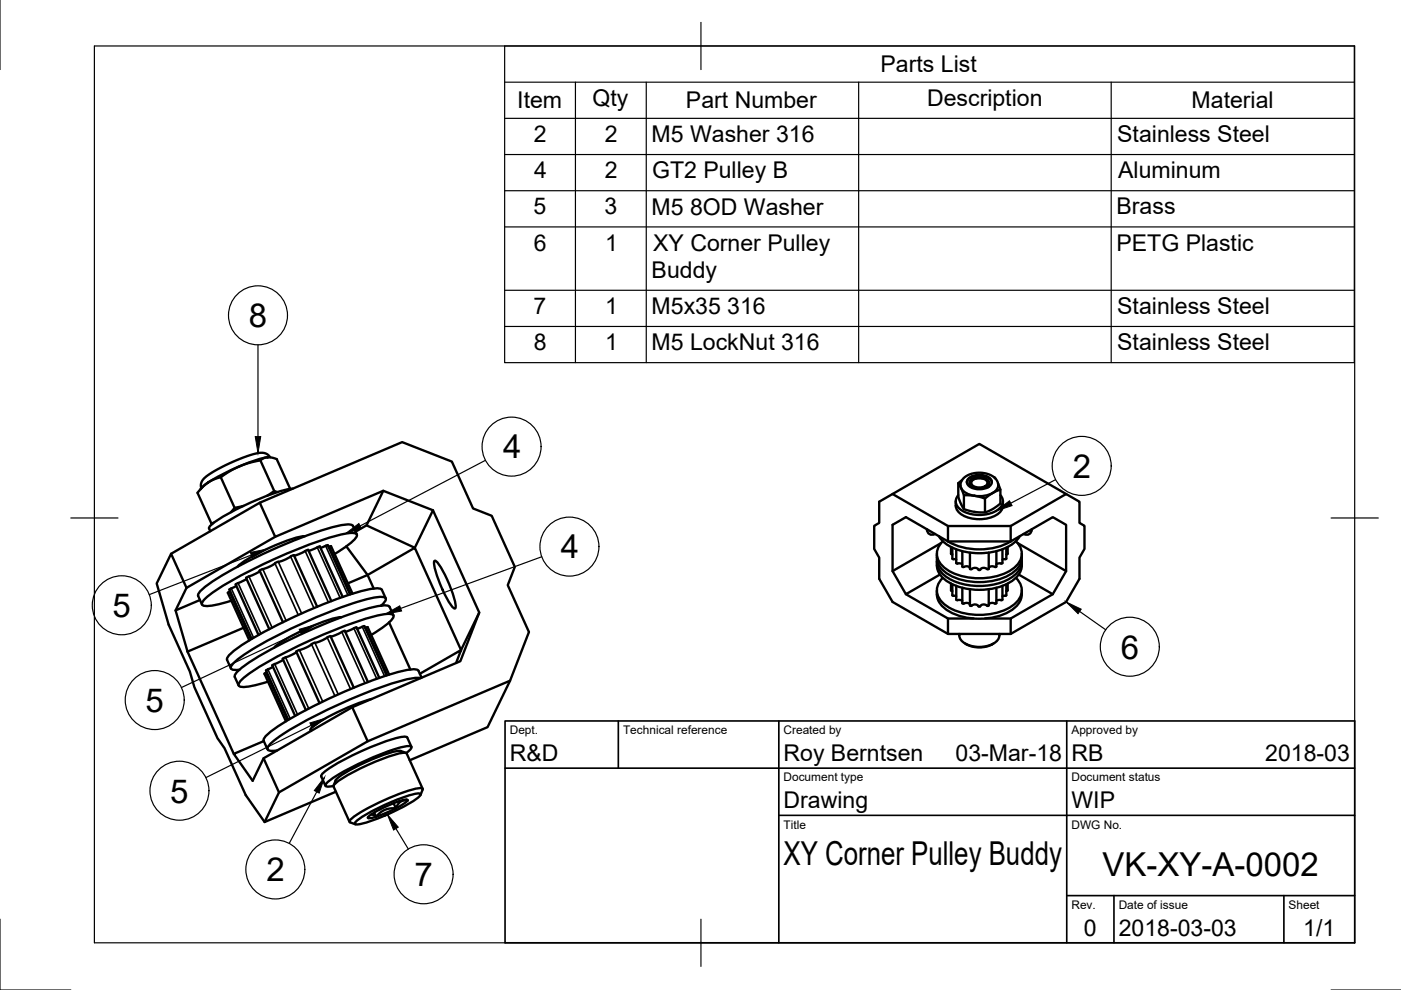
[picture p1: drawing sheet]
<svg xmlns="http://www.w3.org/2000/svg" width="297mm" height="210mm" viewBox="0 0 297 210" stroke-linecap="round" stroke-linejoin="round" font-family="sans-serif">
<!-- layer: Visible -->
<g fill="none" stroke="#000" stroke-width=".5">
<path d="M55.2 97.6l2.9 6.5M56.7 97a42.3 42.3 0 0 0-12.6 5.3M56.7 97h.9l1.1 .3 2.8 6.3M56.7 97l-1.1 .3a3.6 3.6 0 0 1-2.1 .7l-3 1-2.6 1.5a4.1 4.1 0 0 1-2.1 1l-1.7 .8M56.9 96.9l-.2 .1M56.9 96.9h.1M57.3 97l-.9-.8-1.5-.2-2.6 .8-3.4 1.3-3.2 1.6-2.2 1.5-.8 1.1-.1 .7 .1 .5M36.3 117.4l3.2 7.2M44.1 102.3l-1.1 .9-1.1 1.3 2.9 6.5M44.1 102.3l-1.6 1.4M45.3 110.8l-.5 .2 .2 .1M46.8 101.2l2.9 6.5"/>
<path d="M51.6 107.3l-.7 .1a1.85 1.85 0 0 0-1.6 .8l-.3 .4M55.1 106.6l-18.8 10.8-3.1 6.3 2.6 8.7 4.5 10 .9 3.3 4.9 10.8 1.5 2.1 4.5 10 4 5.7 15.1-6.4M58.3 113.8l-18.8 10.8-2.3 4.8M58.8 104.3h-.2a.69 .69 0 0 0-1 .2l-.9 .6M62.1 103.6a41.8 41.8 0 0 0-13 4.9l-3.6 2.2a1.99 1.99 0 0 0-1.2 1.3l.3 .6M62.3 117.8l1.1-.3 1.9-.9 5 10.8M64.6 113.7a28.6 28.6 0 0 0-9.6 3.5l-3.4 1.9-1.2 1M65.4 116.8l2.4-.9 4.9 10.7M68 116.2l1.5-.6 4.7 10.4M69.7 116l.5-.2 4.5 10.1M70.9 117.5l2.5-1.6a6.3 6.3 0 0 0 2.3-2.3v-.3a2.32 2.32 0 0 0-2.2-.2 93 93 0 0 0-22.5 9 32.5 32.5 0 0 0-7.9 5.3l-.3 .8a2.4 2.4 0 0 0 2.3 .2l4-1M73.4 115.8l4.5 6.1"/>
<path d="M75.7 113.3l-.9-1.8a2.2 2.2 0 0 0-2.1-.2 87.3 87.3 0 0 0-20.8 8 43.9 43.9 0 0 0-9.3 5.9l-.6 .9v.3l.8 1.8M77.7 111.4l-2.3 1.3M81.3 104.1l-3.6 7.3 10.2 4.7 3.9-7.9M92.1 119l.1-.1a6.5 6.5 0 0 1 2.2 3 21 21 0 0 1 2.2 6.7l-.2 .4a6.5 6.5 0 0 1-2.1-3 21 21 0 0 1-2.3-6.7zM189.2 104.7l11.8 6.8h13.3M196.5 112.2a1.13 1.13 0 0 0 .6 1.1 1.13 1.13 0 0 0 1.2-.1M198.6 119a4.5 4.5 0 0 0 3.1 4.8 14 14 0 0 0 12.7-.5 4.2 4.2 0 0 0 2.2-4.3M198.6 117.4a4.5 4.5 0 0 0 3.1 4.7 14 14 0 0 0 12.7-.5 4.2 4.2 0 0 0 2.2-4.2M198.7 118.6a4.7 4.7 0 0 0 3.3 4.5 13.8 13.8 0 0 0 12.8-.9 3.9 3.9 0 0 0 1.8-3.6M199.1 113.7a8.6 8.6 0 0 0 6.3 3.4 12.7 12.7 0 0 0 9.8-2.2l1-1.2M199.5 115.1l-10.3 6 2.9 4.9 7.2-4.2M199.9 114.8a3.5 3.5 0 0 0 .2 5.5 13.3 13.3 0 0 0 15.1 0 3.5 3.5 0 0 0 .2-5.5"/>
<path d="M201 111.5v3.3a13.9 13.9 0 0 0 13.3 0h-13.3l-8.9-5.2-2.9 1.7v9.8M201.6 116v1.4l.3 .1M201.9 116.1v2.3l.8 .2M202.6 106.3a2.86 2.86 0 0 0 2.2 3.3 7.5 7.5 0 0 0 7-.8 2.49 2.49 0 0 0 .8-2.5M202.7 116.5v2.9l.3 .1M203 119.5l.6-.1 .4 .2M203.2 102.4v3l.7 1.7a1.68 1.68 0 0 0 1.6 1.2l2 .3a5.8 5.8 0 0 0 4.4-1.7l.2-.1v-3M203.2 105a1.99 1.99 0 0 0 .6 3.1 7.4 7.4 0 0 0 8.2-.4 1.87 1.87 0 0 0 .1-2.7M203.8 103.5l.4 .9a.57 .57 0 0 0 .8 .6l1.6 .1M203.8 103.5a2.59 2.59 0 0 1 2.3-3.1l1.8-.2 1.7 .4 1.3 .7 .7 1.2a1.75 1.75 0 0 1-1.1 2l-1 .4-1.1 .3-1.8-.1M203.8 103.5a3.7 3.7 0 0 0 2.8 1.6M204 101.8l-.2 .2a.63 .63 0 0 0-.5 .5 .63 .63 0 0 0 .3 .6l.2 .4"/>
<path d="M204 116.9v3.2l.2 .1a1.27 1.27 0 0 1 1.4 .2M204.4 105v2.9M205 102.3a2.41 2.41 0 0 1 2.6-1.5 2.41 2.41 0 0 1 2.7 1.5M205.3 101.5a3.6 3.6 0 0 1 4.9 .3 1.6 1.6 0 0 1-1.7 1.9h-1.1a2.24 2.24 0 0 1-2.4-1.5zM205.6 117.2v3.4l.2 .1a1.27 1.27 0 0 1 1.8 .2 1.27 1.27 0 0 1 1.9-.2l.1-.1v-3.4M205.7 102.5v.2h-.1M205.7 102.5h.1M205.7 101.8a3 3 0 0 1 3.8 0 .88 .88 0 0 1-.4 1.5 2.77 2.77 0 0 1-3.6-.7zM206.1 101.9a2.25 2.25 0 0 1 3.2 .3 1.49 1.49 0 0 1-1.9 1.2 1.32 1.32 0 0 1-1.5-1.2zM208.7 101.5l-.9-.1h-.9a1.38 1.38 0 0 0-1.2 1.3M208.8 105.7v2.9M210.7 101.2l.4 .3"/>
<path d="M211.2 116.9l.1 3.2-.2 .1a1.27 1.27 0 0 0-1.5 .2M211.6 102.5l.3 .8a.35 .35 0 0 1 .1 .5 .35 .35 0 0 1-.3 .2l-2.3 1.3a.82 .82 0 0 1-1.2 .2l-1.6-.4M212.5 116.5v2.9l-1.3 .2M213.4 116.1v2.3l-.9 .2M213.6 116v1.4l-.2 .1M215.7 115.1l10.3 6M218.8 112.2a1.13 1.13 0 0 1-.6 1.1 1.13 1.13 0 0 1-1.2-.1M226 104.7l-18.4-10.6-21.2 12.3v4.5l-1.1 .6v4.9l1.1 1.8v4.5l2.8 4.9 11.8 6.8h13.3l11.7-6.8 2.9-4.9v-4.5l1-1.8v-4.9l-1-.6v-4.5l-2.9-1.7-11.7 6.8v3.3l8.9-5.2 2.8 1.7v9.8l-2.8 4.9-8.9 5.1v3.3M39.8 138.2l9.8 21.6M42.4 127.2l-5.2 2.2 2.6 8.8M48.6 125l4.8 10.5M48.8 125.4l-.5 .3 4.6 10.1"/>
<path d="M50.1 124.2l-1.5 .8M51.7 133.1l-11.9 5.1M52.3 122.7l-2.3 1.2 4.8 10.7M55 121l5 10.9M55 121l3-1.3a2.77 2.77 0 0 1 1.8-.8l2.5-1.2 5 10.9M55.1 121.1l-.9 .5-2 .9 4.9 10.9M60 139.9l-2.3 1.2 4.9 10.7M62.8 138.2l-.9 .6-2 .9 5 10.9M70.1 135l1-.3 2-.9 4.9 10.8M72.4 130.9a28.6 28.6 0 0 0-9.7 3.4l-3.3 2-1.3 1M73.2 134l2.4-1 4.8 10.7M75.7 133.3l1.5-.6 4.8 10.5"/>
<path d="M77.4 133.1l.6-.1 4.5 10M77.9 121.9l10-5.8 9.9 21.7 3.8-7.9M77.9 121.9l1.3 2.9M77.9 121.9l-4.1 1.8M78.7 134.6l2.5-1.6a6.3 6.3 0 0 0 2.2-2.2v-.3a2.32 2.32 0 0 0-2.1-.2 93 93 0 0 0-22.6 8.9 32.5 32.5 0 0 0-7.9 5.4l-.2 .7a2.4 2.4 0 0 0 2.3 .2l3.9-1M80.8 128.4l.9-1 .1-.4-.1-.3a4.3 4.3 0 0 0-2.8 .1 100.7 100.7 0 0 0-28.1 12.7 4.3 4.3 0 0 0-1.9 2l.1 .3 .4 .2h1.4M80.9 128.4h.1M81.8 126.9l-.8-1.8a2.2 2.2 0 0 0-2.1-.3 87.3 87.3 0 0 0-20.8 8.1 43.9 43.9 0 0 0-9.3 5.8l-.7 .9v.3l.9 1.8M82.5 132l4.5 9.9M83.4 130.5l-.8-1.8a2.2 2.2 0 0 0-2.1-.3 87.3 87.3 0 0 0-20.8 8.1 43.9 43.9 0 0 0-9.3 5.8l-.6 .9v.3l.8 1.8M192.1 126l8.9 5.1v3.3M198.6 125.2a4.5 4.5 0 0 0 3.1 4.7 14 14 0 0 0 12.7-.5 4.2 4.2 0 0 0 2.2-4.2"/>
<path d="M199.9 122.5a3.5 3.5 0 0 0 .2 5.5 13.3 13.3 0 0 0 15.1 0 3.5 3.5 0 0 0 .2-5.5M201 131.1h5.4M201.6 123.7v1.5l.3 .1M201.9 123.9v2.3l.8 .2M202.7 124.2v2.9l.3 .1M203 127.2h.6l.4 .2M203.4 134.4a2.33 2.33 0 0 0 1.9 2.3 6.1 6.1 0 0 0 6.3-1l.2-.5 .1-.8M204 124.6v3.3l.2 .1a1.27 1.27 0 0 1 1.4 .2M204.6 136.4a5.9 5.9 0 0 0 6 0M205.6 124.9v3.5l.2 .1a1.27 1.27 0 0 1 1.8 .1 1.27 1.27 0 0 1 1.9-.1l.1-.1v-3.5M208.9 131.1h5.4M211.2 124.6l.1 3.3-.2 .1a1.27 1.27 0 0 0-1.5 .2"/>
<path d="M212.5 124.2v2.9l-1.3 .3M213.4 123.9v2.3l-.9 .2M213.6 123.7v1.5l-.2 .1M216 121.8l7.2 4.2M55.9 157.1l-6.3 2.7 4 5.8 2.3-4.8M56.6 142.6l-.5 .3 4.5 10M57.9 141.4l-1.5 .8 4.7 10.4M74.7 149.9l-18.8 10.9 3.3 7.2M75 145.8l-4.9-10.9-2.9 1.3a2.76 2.76 0 0 0-1.8 .9l-2.6 1.1 5 10.9M78 157.2l-3.3-7.3 22.9-9.7 4-10.3-9.8-21.7-10.5-4.1-23 9.7-3.2-7.2 30.2-12.9 10.5 4.2 4.5 9.9 4 1.6 4.9 10.8-1.5 3.9 4.4 9.9-4 10.3-4.7 9.9-16.5 7M78.8 148.2a42 42 0 0 0-12.7 6.1l-.2 .3v.4M86.1 159.6a4.6 4.6 0 0 0-4.2 .2 37.3 37.3 0 0 0-10.6 5.4l-.6 1.4"/>
<path d="M86.1 159.7l1-.9 .1-.5a8.7 8.7 0 0 0-4.6 .9 53.4 53.4 0 0 0-13.2 6.6l-.4 .7 .1 .2 1.6-.1M87.2 158.4l-.9-2a2.43 2.43 0 0 0-2.1 0 56.1 56.1 0 0 0-15.3 7.2l-.8 .8v.2l.9 2M89.2 143.8a19.7 19.7 0 0 0-7.9 1.7 106.4 106.4 0 0 0-22.4 10.9 4.5 4.5 0 0 0-2.2 2.4 1.93 1.93 0 0 0 2 .3M89.4 143.7l-.7-1.5a2.2 2.2 0 0 0-2.1-.2 87.3 87.3 0 0 0-20.8 8 43.9 43.9 0 0 0-9.3 5.9l-.6 .9v.3l.8 1.8M96.7 140.6l1.1-2.8-8.8 5.1M108.1 144.3l-30.1 12.9-18.8 10.8-3.1 6.3M75.5 174.2a37.5 37.5 0 0 1 13.1-6l.6 .1a1.82 1.82 0 0 1-1.1 1.3 41.3 41.3 0 0 1-12.3 5.2l-.6-.1zM78.7 172.7l1 .5M79.3 172.3l.4 .9M83.5 170.3l.4 1.1M83.9 171.4h-1.3l-1 .3-.9 .6-1 .9M83.9 171.4l-4.2 1.8"/>
<path d="M86.1 169.5l.3 .2M86.4 169.7h-.8l-.7 .3-.5 .5-.5 .9M86.4 169.7l-.8 .7-1.7 1M86.4 169.7v-.1a14.1 14.1 0 0 0-5.3 1.7 6.1 6.1 0 0 0-3.1 2.1l.6 .1 1.1-.3M89.2 168.5l.4-1.3a2.66 2.66 0 0 0-2 .1 45 45 0 0 0-13.2 6.4l-.3 .5 1.3 .6M89.6 167.2l-3.4-7.5a2.07 2.07 0 0 0-1.8 .1 43.7 43.7 0 0 0-13.4 6.4l-.3 .6 3.4 7.5"/>
</g>
<!-- layer: Visible Narrow -->
<g fill="none" stroke="#000" stroke-width=".35">
<path d="M58.3 119.4l4.9 11M59 119.1l5 11M61.6 118l5 10.9M64.7 116.8l4.9 10.9M67.3 116.1l4.8 10.7M69 115.7l4.8 10.5M69.9 115.9l4.5 10.1M48.6 125.5l4.6 10.1M49 124.8l4.8 10.4M50.5 123.6l4.8 10.7M52.8 122.2l4.9 10.9M55.7 120.7l5 10.9"/>
<path d="M60.5 139.4l5 10.8M63.5 137.8l4.9 11M66.1 136.6l4.9 11M66.8 136.3l4.9 10.9M69.4 135.2l4.9 10.9M72.5 134l4.9 10.9M75 133.2l4.9 10.7M76.8 132.9l4.7 10.4M77.6 133.1l4.6 10M56.4 142.7l4.5 10.1M56.8 141.9l4.7 10.5M58.2 140.8l4.9 10.7"/>
</g>
<!-- layer: Border -->
<path d="M0 0v14.8M20 9.7h267.2v190.2h-267.2zM148.6 4.7v10.1M15 109.8h10M282.2 109.8h10M0 194.9v15h15M148.6 194.9v10M282.2 209.9h14.9" fill="none" stroke="#000" stroke-width=".25"/>
<!-- layer: TitleBlock -->
<path d="M107.1 152.9h180.1v47h-180.1zM131.1 152.9v10M165.1 152.9v47M226.2 152.9v47M107.1 162.9h180.1M165.1 172.9h122.1M226.2 189.9h61M236.2 189.9v10M272.2 189.9v10" fill="none" stroke="#000" stroke-width=".35"/>
<!-- layer: BOM -->
<g fill="none" stroke="#000" stroke-width=".25">
<path d="M107 9.7h180.1v67.2h-180.1zM107 17.4h180.1M122 17.4v59.5M137 17.4v59.5M182.1 17.4v59.5M235.6 17.4v59.5M107 25.1h180.1M107 32.8h180.1M107 40.4h180.1M107 48.1h180.1M54.7 73.1v19.5M107 61.5h180.1"/>
<path d="M107 69.2h180.1M102.9 97.6l-26.5 13.9M53.3 117.7l-21.6 8.4M114.9 118l-29.9 11M223.8 101.7l-9.5 5M63.7 134l-25.2 11.8M228.9 129.6l5.5 3.9M66 153.8l-22.3 11.1M67.2 167.9l-5.9 10.9M83.9 175.7l2.7 4.3"/>
<circle cx="54.7" cy="66.9" r="6.3"/>
<circle cx="108.5" cy="94.7" r="6.3"/>
<circle cx="229.3" cy="98.8" r="6.3"/>
<circle cx="120.7" cy="115.9" r="6.3"/>
<circle cx="25.8" cy="128.3" r="6.3"/>
<circle cx="239.5" cy="137.1" r="6.3"/>
<circle cx="32.8" cy="148.4" r="6.3"/>
<circle cx="38" cy="167.6" r="6.3"/>
<circle cx="58.4" cy="184.3" r="6.3"/>
<circle cx="89.8" cy="185.4" r="6.3"/>
</g>
<path d="M54.1 92.6h1.2l-.6 3.5zM53.1 117.1l3.5-.7-3.1 1.8zM73.3 113.1l2.8-2.1 .5 1zM211.2 108.3l2.8-2.1 .6 1zM63.4 133.4l3.5-.9-3 2zM81.7 130.2l3.1-1.7 .4 1.1zM226 127.6l3.2 1.6-.6 .9zM65.7 153.3l3.4-1.1-2.9 2.1zM68.8 164.8l-1.1 3.4-1.1-.6zM82.1 172.7l2.3 2.7-1 .6z" fill="#000" stroke="#000" stroke-width=".21"/>
<g font-size="7">
<text x="52.8" y="69.4">8</text>
<text x="106.6" y="97.2">4</text>
<text x="227.5" y="101.3">2</text>
<text x="118.9" y="118.4">4</text>
<text x="23.9" y="130.8">5</text>
<text x="237.6" y="139.6">6</text>
<text x="30.9" y="150.9">5</text>
<text x="36.1" y="170.2">5</text>
<text x="166.1" y="183.4">XY Corner Pulley Buddy</text>
<text x="233.8" y="185.8">VK-XY-A-0002</text>
<text x="56.5" y="186.8">2</text>
<text x="87.9" y="187.9">7</text>
</g>
<g font-size="4.9">
<text x="186.7" y="15.3">Parts List</text>
<text x="109.7" y="23">Item</text>
<text x="125.6" y="22.5">Qty</text>
<text x="145.4" y="23">Part Number</text>
<text x="196.6" y="22.5">Description</text>
<text x="252.7" y="23">Material</text>
<text x="113.2" y="30.1">2</text>
<text x="128.2" y="30.1">2</text>
<text x="138.2" y="30.1">M5 Washer 316</text>
<text x="236.9" y="30.2">Stainless Steel</text>
<text x="113.2" y="37.8">4</text>
<text x="128.2" y="37.8">2</text>
<text x="138.3" y="37.8">GT2 Pulley B</text>
<text x="237.1" y="37.8">Aluminum</text>
<text x="113.1" y="45.4">5</text>
<text x="128.2" y="45.5">3</text>
<text x="138.2" y="45.5">M5 8OD Washer</text>
<text x="236.7" y="45.4">Brass</text>
<text x="113.2" y="53.1">6</text>
<text x="128.3" y="53.1">1</text>
<text x="138.5" y="53.2">XY Corner Pulley</text>
<text x="236.7" y="53.2">PETG Plastic</text>
<text x="138.2" y="59">Buddy</text>
<text x="113.1" y="66.5">7</text>
<text x="128.3" y="66.6">1</text>
<text x="138.2" y="66.6">M5x35 316</text>
<text x="236.9" y="66.6">Stainless Steel</text>
<text x="113.1" y="74.2">8</text>
<text x="128.3" y="74.2">1</text>
<text x="138.2" y="74.2">M5 LockNut 316</text>
<text x="236.9" y="74.3">Stainless Steel</text>
<text x="108.1" y="161.4">R&amp;D</text>
<text x="166.1" y="161.4">Roy Berntsen</text>
<text x="202.6" y="161.4">03-Mar-18</text>
<text x="227.2" y="161.4">RB</text>
<text x="268.3" y="161.4">2018-03</text>
<text x="166.1" y="171.4">Drawing</text>
<text x="227.2" y="171.4">WIP</text>
<text x="229.8" y="198.5">0</text>
<text x="237.2" y="198.4">2018-03-03</text>
<text x="276.3" y="198.5">1/1</text>
</g>
<g font-size="2.5">
<text x="108.1" y="155.7">Dept.</text>
<text x="132.1" y="155.7">Technical reference</text>
<text x="166.1" y="155.7">Created by</text>
<text x="227.2" y="155.7">Approved by</text>
<text x="166.1" y="165.7">Document type</text>
<text x="227.2" y="165.7">Document status</text>
<text x="166.1" y="175.7">Title</text>
<text x="227.2" y="175.7">DWG No.</text>
<text x="227.2" y="192.7">Rev.</text>
<text x="237.2" y="192.7">Date of issue</text>
<text x="273.2" y="192.7">Sheet</text>
</g>
</svg>
